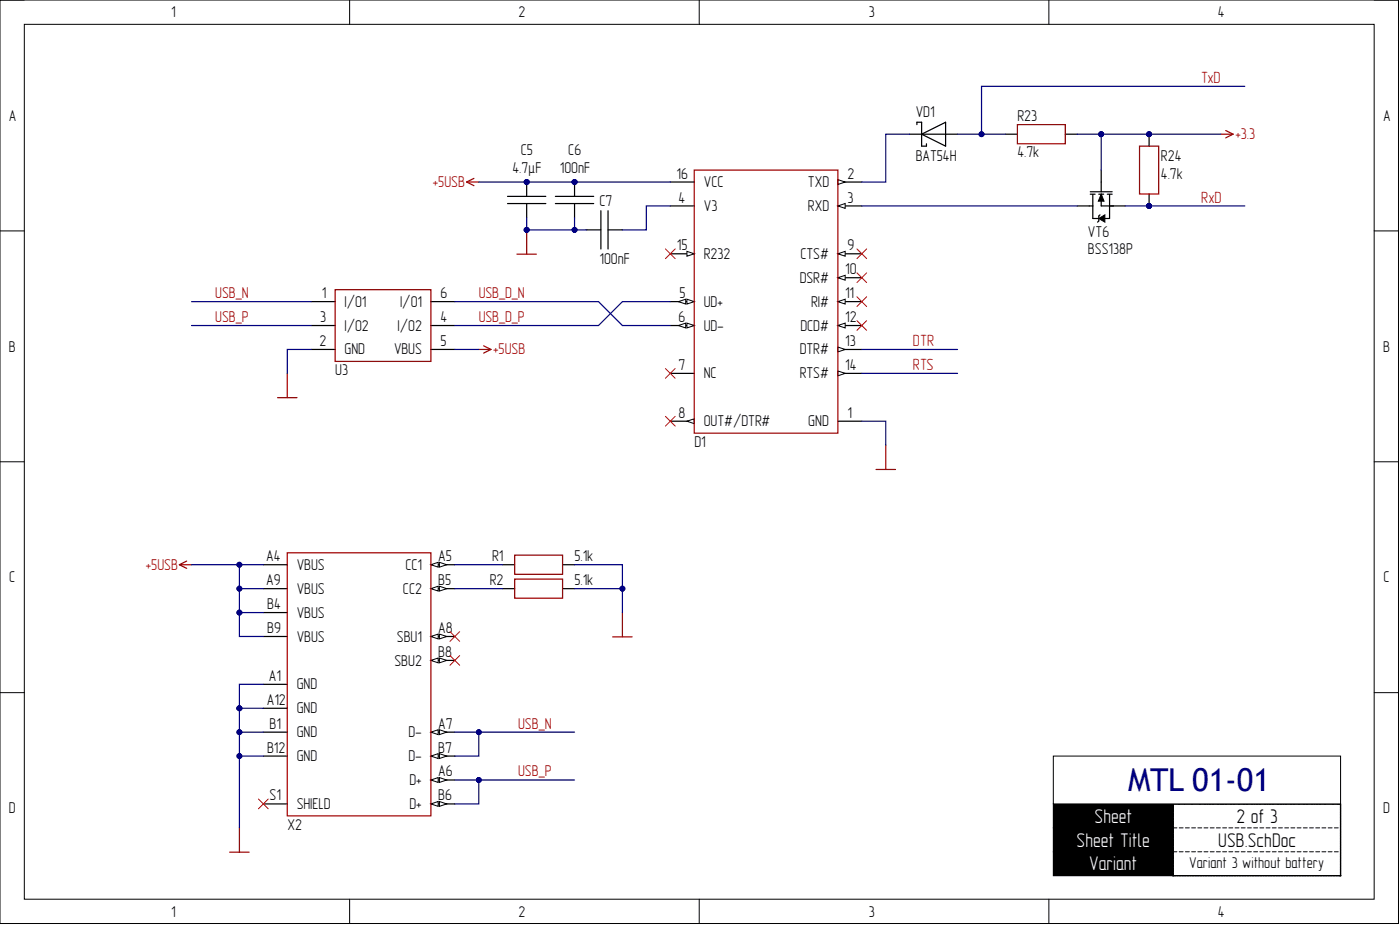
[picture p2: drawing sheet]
<svg xmlns="http://www.w3.org/2000/svg" width="292mm" height="193mm" viewBox="0 0 292 193" stroke-linecap="round" stroke-linejoin="round" font-family="sans-serif">
<g fill="none" stroke="#000" stroke-width=".21">
<path d="M0 0h291.8v192.7h-291.8zM0 0h5.1M5.1 5.1h281.6v182.5h-281.6zM72.9 0v5.1M145.9 0v5.1M218.8 0v5.1M286.7 0h5.1v5.1M0 48.2h5.1M286.7 48.2h5.1M0 96.3h5.1M286.7 96.3h5.1M0 144.5h5.1"/>
<path d="M286.7 144.5h5.1M72.9 187.6v5.1M145.9 187.6v5.1M218.8 187.6v5.1M291.8 187.6v5.1"/>
</g>
<path d="M174.8 38h5M174.8 87.9h5" fill="none" stroke="#000" stroke-width=".25"/>
<path d="M174.8 37.5l1.5 .5-1.5 .5z" fill="#f8fcff"/>
<path d="M174.8 37.5l1.5 .5-1.5 .5z" fill="none" stroke="#000" stroke-width=".21"/>
<path d="M174.8 43h5" fill="none" stroke="#000" stroke-width=".25"/>
<path d="M174.8 43l1.5-.5v1z" fill="#f8fcff"/>
<path d="M174.8 43l1.5-.5v1z" fill="none" stroke="#000" stroke-width=".21"/>
<path d="M139.9 43h4.9M139.9 62.9h4.9" fill="none" stroke="#000" stroke-width=".25"/>
<path d="M143.3 62.4l1.5 .5-1.5 .5z" fill="#f8fcff"/>
<path d="M143.3 62.4l1.5 .5-1.5 .5z" fill="none" stroke="#000" stroke-width=".21"/>
<path d="M141.5 62.9l1.6-.5v1z" fill="#f8fcff"/>
<path d="M141.5 62.9l1.6-.5v1z" fill="none" stroke="#000" stroke-width=".21"/>
<path d="M139.9 67.9h4.9" fill="none" stroke="#000" stroke-width=".25"/>
<path d="M143.3 67.4l1.5 .5-1.5 .5z" fill="#f8fcff"/>
<path d="M143.3 67.4l1.5 .5-1.5 .5z" fill="none" stroke="#000" stroke-width=".21"/>
<path d="M141.5 67.9l1.6-.5v1z" fill="#f8fcff"/>
<path d="M141.5 67.9l1.6-.5v1z" fill="none" stroke="#000" stroke-width=".21"/>
<path d="M139.9 77.9h4.9M139.9 87.9h4.9" fill="none" stroke="#000" stroke-width=".25"/>
<path d="M143.3 87.9l1.5-.5v1z" fill="#f8fcff"/>
<path d="M143.3 87.9l1.5-.5v1z" fill="none" stroke="#000" stroke-width=".21"/>
<path d="M174.8 52.9h5" fill="none" stroke="#000" stroke-width=".25"/>
<path d="M174.8 52.9l1.5-.5v1.1z" fill="#f8fcff"/>
<path d="M174.8 52.9l1.5-.5v1.1z" fill="none" stroke="#000" stroke-width=".21"/>
<path d="M174.8 57.9h5" fill="none" stroke="#000" stroke-width=".25"/>
<path d="M174.8 57.9l1.5-.5v1z" fill="#f8fcff"/>
<path d="M174.8 57.9l1.5-.5v1z" fill="none" stroke="#000" stroke-width=".21"/>
<path d="M174.8 62.9h5" fill="none" stroke="#000" stroke-width=".25"/>
<path d="M174.8 62.9l1.5-.5v1z" fill="#f8fcff"/>
<path d="M174.8 62.9l1.5-.5v1z" fill="none" stroke="#000" stroke-width=".21"/>
<path d="M174.8 67.9h5" fill="none" stroke="#000" stroke-width=".25"/>
<path d="M174.8 67.9l1.5-.5v1z" fill="#f8fcff"/>
<path d="M174.8 67.9l1.5-.5v1z" fill="none" stroke="#000" stroke-width=".21"/>
<path d="M174.8 72.9h5" fill="none" stroke="#000" stroke-width=".25"/>
<path d="M174.8 72.4l1.5 .5-1.5 .5z" fill="#f8fcff"/>
<path d="M174.8 72.4l1.5 .5-1.5 .5z" fill="none" stroke="#000" stroke-width=".21"/>
<path d="M174.8 77.9h5" fill="none" stroke="#000" stroke-width=".25"/>
<path d="M174.8 77.4l1.5 .5-1.5 .5z" fill="#f8fcff"/>
<path d="M174.8 77.4l1.5 .5-1.5 .5z" fill="none" stroke="#000" stroke-width=".21"/>
<path d="M139.9 52.9h4.9" fill="none" stroke="#000" stroke-width=".25"/>
<path d="M143.3 52.4l1.5 .5-1.5 .6z" fill="#f8fcff"/>
<path d="M143.3 52.4l1.5 .5-1.5 .6zM229.3 45.6l1.2-.8v1.5zM229.8 40.5l.6 1.5h-1.2z" fill="none" stroke="#000" stroke-width=".21"/>
<g fill="none" stroke="#000" stroke-width=".25">
<path d="M139.9 38h4.9M189.8 28h10M191.3 26v-.5h1v5h1v-.5M192.3 28l5-2.5v5zM229.8 35.5v4.5M224.8 43h3.2M227.5 40h4.5M227.5 40.5h1M228 45.6h1.3M228 40.6v5M229.3 40.5h1M229.5 44.8l-.2 .3v1l-.3 .2"/>
<path d="M229.8 40.6v2.4h4.9M230.5 45.6h1M231 40.5h1M231.5 40.6v5"/>
</g>
<path d="M144.8 35.5h30v54.9h-30zM182.8 97.9h4M184.8 92.9v5" fill="none" stroke="#900" stroke-width=".25"/>
<path d="M178.8 51.9l2 2.1M178.8 56.9l2 2.1M180.8 51.9l-2 2.1M180.8 56.9l-2 2.1M138.8 76.9l2.1 2M140.9 76.9l-2.1 2M178.8 66.9l2 2M178.8 61.9l2 2M180.8 66.9l-2 2M180.8 61.9l-2 2M138.8 86.9l2.1 2M140.9 86.9l-2.1 2" fill="none" stroke="#f00" stroke-width=".21"/>
<path d="M229.3 45.6l1.2-.8v1.5zM229.8 40.5l.6 1.5h-1.2z" fill="#000"/>
<circle cx="239.7" cy="43" r=".51" fill="#000081"/>
<circle cx="239.7" cy="43" r=".51" fill="none" stroke="#000081" stroke-width=".21"/>
<circle cx="239.7" cy="28" r=".51" fill="#000081"/>
<circle cx="239.7" cy="28" r=".51" fill="none" stroke="#000081" stroke-width=".21"/>
<path d="M239.8 40.5v2.5" fill="none" stroke="#000" stroke-width=".25"/>
<circle cx="239.7" cy="43" r=".51" fill="#000081"/>
<circle cx="239.7" cy="43" r=".51" fill="none" stroke="#000081" stroke-width=".21"/>
<path d="M239.8 28v2.5" fill="none" stroke="#000" stroke-width=".25"/>
<circle cx="239.7" cy="28" r=".51" fill="#000081"/>
<circle cx="239.7" cy="28" r=".51" fill="none" stroke="#000081" stroke-width=".21"/>
<path d="M212.3 26h10v4h-10zM237.8 30.5h3.9v10h-3.9z" fill="none" stroke="#810000" stroke-width=".25"/>
<path d="M209.8 28h2.5M222.3 28h2.5M122.4 48h3M125.4 44v7.9M126.9 44v7.9M126.9 48h3" fill="none" stroke="#000" stroke-width=".25"/>
<path d="M254.7 28h2.6M255.7 27.2l1.6 .8M257.3 28l-1.6 .8" fill="none" stroke="#900" stroke-width=".25"/>
<path d="M138.8 51.9l2.1 2.1M140.9 51.9l-2.1 2.1" fill="none" stroke="#f00" stroke-width=".21"/>
<circle cx="119.9" cy="38" r=".51" fill="#000081"/>
<circle cx="119.9" cy="38" r=".51" fill="none" stroke="#000081" stroke-width=".21"/>
<path d="M119.9 38v3M115.9 41h8M115.9 42.5h8" fill="none" stroke="#000" stroke-width=".25"/>
<circle cx="119.9" cy="38" r=".51" fill="#000081"/>
<circle cx="119.9" cy="38" r=".51" fill="none" stroke="#000081" stroke-width=".21"/>
<path d="M119.9 42.5v3" fill="none" stroke="#000" stroke-width=".25"/>
<circle cx="109.9" cy="38" r=".51" fill="#000081"/>
<circle cx="109.9" cy="38" r=".51" fill="none" stroke="#000081" stroke-width=".21"/>
<path d="M109.9 38v3M105.9 42.5h8M105.9 41h8M109.9 42.5v3" fill="none" stroke="#000" stroke-width=".25"/>
<circle cx="109.9" cy="38" r=".51" fill="#000081"/>
<circle cx="109.9" cy="38" r=".51" fill="none" stroke="#000081" stroke-width=".21"/>
<path d="M97.4 38l1.5 .7M97.4 38h2.5M98.9 37.2l-1.5 .8M107.9 53h4M109.9 48v5M59.9 77.9v5.1M69.9 60.4h20v15h-20zM99.9 72.9h2.5M100.9 72.1l1.5 .8M102.4 72.9l-1.5 .8M57.9 83h4.1" fill="none" stroke="#900" stroke-width=".25"/>
<path d="M64.9 62.9h5M64.9 72.9h5M64.9 67.9h5M89.9 62.9h5M89.9 72.9h5M89.9 67.9h5" fill="none" stroke="#000" stroke-width=".25"/>
<circle cx="109.9" cy="48" r=".51" fill="#000081"/>
<circle cx="109.9" cy="48" r=".51" fill="none" stroke="#000081" stroke-width=".21"/>
<path d="M89.9 132.8h5M54.9 142.8h5M54.9 167.7h5" fill="none" stroke="#000" stroke-width=".25"/>
<path d="M89.9 132.8l1.5-.5v1z" fill="#f8fcff"/>
<path d="M89.9 132.8l1.5-.5v1z" fill="none" stroke="#000" stroke-width=".21"/>
<path d="M91.7 132.3l1.5 .5-1.5 .5z" fill="#f8fcff"/>
<path d="M91.7 132.3l1.5 .5-1.5 .5z" fill="none" stroke="#000" stroke-width=".21"/>
<path d="M89.9 137.8h5" fill="none" stroke="#000" stroke-width=".25"/>
<path d="M89.9 137.8l1.5-.5v1z" fill="#f8fcff"/>
<path d="M89.9 137.8l1.5-.5v1z" fill="none" stroke="#000" stroke-width=".21"/>
<path d="M91.7 137.3l1.5 .5-1.5 .5z" fill="#f8fcff"/>
<path d="M91.7 137.3l1.5 .5-1.5 .5z" fill="none" stroke="#000" stroke-width=".21"/>
<path d="M54.9 117.8h5M89.9 117.8h5" fill="none" stroke="#000" stroke-width=".25"/>
<path d="M89.9 117.8l1.5-.5v1z" fill="#f8fcff"/>
<path d="M89.9 117.8l1.5-.5v1z" fill="none" stroke="#000" stroke-width=".21"/>
<path d="M91.7 117.3l1.5 .5-1.5 .5z" fill="#f8fcff"/>
<path d="M91.7 117.3l1.5 .5-1.5 .5z" fill="none" stroke="#000" stroke-width=".21"/>
<path d="M89.9 122.8h5" fill="none" stroke="#000" stroke-width=".25"/>
<path d="M89.9 122.8l1.5-.5v1z" fill="#f8fcff"/>
<path d="M89.9 122.8l1.5-.5v1z" fill="none" stroke="#000" stroke-width=".21"/>
<path d="M91.7 122.3l1.5 .5-1.5 .5z" fill="#f8fcff"/>
<path d="M91.7 122.3l1.5 .5-1.5 .5z" fill="none" stroke="#000" stroke-width=".21"/>
<path d="M89.9 152.7h5" fill="none" stroke="#000" stroke-width=".25"/>
<path d="M89.9 152.7l1.5-.5v1z" fill="#f8fcff"/>
<path d="M89.9 152.7l1.5-.5v1z" fill="none" stroke="#000" stroke-width=".21"/>
<path d="M91.7 152.2l1.5 .5-1.5 .5z" fill="#f8fcff"/>
<path d="M91.7 152.2l1.5 .5-1.5 .5z" fill="none" stroke="#000" stroke-width=".21"/>
<path d="M89.9 157.7h5" fill="none" stroke="#000" stroke-width=".25"/>
<path d="M89.9 157.7l1.5-.5v1z" fill="#f8fcff"/>
<path d="M89.9 157.7l1.5-.5v1z" fill="none" stroke="#000" stroke-width=".21"/>
<path d="M91.7 157.2l1.5 .5-1.5 .5z" fill="#f8fcff"/>
<path d="M91.7 157.2l1.5 .5-1.5 .5z" fill="none" stroke="#000" stroke-width=".21"/>
<path d="M89.9 162.7h5" fill="none" stroke="#000" stroke-width=".25"/>
<path d="M89.9 162.7l1.5-.5v1z" fill="#f8fcff"/>
<path d="M89.9 162.7l1.5-.5v1z" fill="none" stroke="#000" stroke-width=".21"/>
<path d="M91.7 162.2l1.5 .5-1.5 .5z" fill="#f8fcff"/>
<path d="M91.7 162.2l1.5 .5-1.5 .5z" fill="none" stroke="#000" stroke-width=".21"/>
<path d="M89.9 167.7h5" fill="none" stroke="#000" stroke-width=".25"/>
<path d="M89.9 167.7l1.5-.5v1z" fill="#f8fcff"/>
<path d="M89.9 167.7l1.5-.5v1z" fill="none" stroke="#000" stroke-width=".21"/>
<path d="M91.7 167.2l1.5 .5-1.5 .5z" fill="#f8fcff"/>
<path d="M91.7 167.2l1.5 .5-1.5 .5z" fill="none" stroke="#000" stroke-width=".21"/>
<path d="M104.9 117.8h2.5M117.4 117.8h2.5M54.9 122.8h5M54.9 127.8h5M54.9 132.8h5M104.9 122.8h2.5M117.4 122.8h2.5M54.9 147.8h5M54.9 152.7h5M54.9 157.7h5" fill="none" stroke="#000" stroke-width=".25"/>
<path d="M37.4 117.8l1.5 .8M37.4 117.8h2.6M38.9 117.1l-1.5 .7M59.9 115.3h30v54.9h-30zM127.8 132.9h4.1M129.9 127.8v5.1M47.9 177.8h4.1M50 172.7v5.1" fill="none" stroke="#900" stroke-width=".25"/>
<path d="M93.9 131.8l2 2M93.9 136.8l2 2M95.9 131.8l-2 2M95.9 136.8l-2 2M53.9 166.7l2.1 2M56 166.7l-2.1 2" fill="none" stroke="#f00" stroke-width=".21"/>
<path d="M107.4 115.8h10v4h-10zM107.4 120.8h10v4h-10z" fill="none" stroke="#810000" stroke-width=".25"/>
<path d="M119.9 45.5v2.5M179.8 43h45M94.9 72.9h5" fill="none" stroke="#000081" stroke-width=".25"/>
<circle cx="119.9" cy="48" r=".51" fill="#000081"/>
<circle cx="119.9" cy="48" r=".51" fill="none" stroke="#000081" stroke-width=".21"/>
<path d="M99.9 38h40" fill="none" stroke="#000081" stroke-width=".25"/>
<circle cx="109.9" cy="38" r=".51" fill="#000081"/>
<circle cx="109.9" cy="38" r=".51" fill="none" stroke="#000081" stroke-width=".21"/>
<circle cx="119.9" cy="38" r=".51" fill="#000081"/>
<circle cx="119.9" cy="38" r=".51" fill="none" stroke="#000081" stroke-width=".21"/>
<path d="M109.9 48h12.5" fill="none" stroke="#000081" stroke-width=".25"/>
<circle cx="109.9" cy="48" r=".51" fill="#000081"/>
<circle cx="109.9" cy="48" r=".51" fill="none" stroke="#000081" stroke-width=".21"/>
<circle cx="119.9" cy="48" r=".51" fill="#000081"/>
<circle cx="119.9" cy="48" r=".51" fill="none" stroke="#000081" stroke-width=".21"/>
<path d="M109.9 45.5v2.5" fill="none" stroke="#000081" stroke-width=".25"/>
<circle cx="109.9" cy="48" r=".51" fill="#000081"/>
<circle cx="109.9" cy="48" r=".51" fill="none" stroke="#000081" stroke-width=".21"/>
<path d="M189.8 28h-5v10h-5M229.8 28h24.9M139.9 43h-5v5h-5M64.9 72.9h-5v5M94.9 62.9h30l5 5h10M139.9 62.9h-10l-5 5h-30" fill="none" stroke="#000081" stroke-width=".25"/>
<circle cx="239.7" cy="28" r=".51" fill="#000081"/>
<circle cx="239.7" cy="28" r=".51" fill="none" stroke="#000081" stroke-width=".21"/>
<circle cx="229.8" cy="28" r=".51" fill="#000081"/>
<circle cx="229.8" cy="28" r=".51" fill="none" stroke="#000081" stroke-width=".21"/>
<path d="M239.8 43h19.9" fill="none" stroke="#000081" stroke-width=".25"/>
<circle cx="239.7" cy="43" r=".51" fill="#000081"/>
<circle cx="239.7" cy="43" r=".51" fill="none" stroke="#000081" stroke-width=".21"/>
<path d="M234.7 43h5.1M40 67.9h24.9M40 62.9h24.9" fill="none" stroke="#000081" stroke-width=".25"/>
<circle cx="239.7" cy="43" r=".51" fill="#000081"/>
<circle cx="239.7" cy="43" r=".51" fill="none" stroke="#000081" stroke-width=".21"/>
<path d="M259.7 18h-54.9v10" fill="none" stroke="#000081" stroke-width=".25"/>
<circle cx="204.8" cy="28" r=".51" fill="#000081"/>
<circle cx="204.8" cy="28" r=".51" fill="none" stroke="#000081" stroke-width=".21"/>
<path d="M229.8 28v7.5" fill="none" stroke="#000081" stroke-width=".25"/>
<circle cx="229.8" cy="28" r=".51" fill="#000081"/>
<circle cx="229.8" cy="28" r=".51" fill="none" stroke="#000081" stroke-width=".21"/>
<path d="M49.9 147.8h5" fill="none" stroke="#000081" stroke-width=".25"/>
<circle cx="49.9" cy="147.8" r=".51" fill="#000081"/>
<circle cx="49.9" cy="147.8" r=".51" fill="none" stroke="#000081" stroke-width=".21"/>
<path d="M54.9 142.8h-5v5" fill="none" stroke="#000081" stroke-width=".25"/>
<circle cx="49.9" cy="147.8" r=".51" fill="#000081"/>
<circle cx="49.9" cy="147.8" r=".51" fill="none" stroke="#000081" stroke-width=".21"/>
<path d="M49.9 147.8v4.9" fill="none" stroke="#000081" stroke-width=".25"/>
<circle cx="49.9" cy="152.7" r=".51" fill="#000081"/>
<circle cx="49.9" cy="152.7" r=".51" fill="none" stroke="#000081" stroke-width=".21"/>
<circle cx="49.9" cy="147.8" r=".51" fill="#000081"/>
<circle cx="49.9" cy="147.8" r=".51" fill="none" stroke="#000081" stroke-width=".21"/>
<path d="M54.9 152.7h-4.9v20" fill="none" stroke="#000081" stroke-width=".25"/>
<circle cx="49.9" cy="152.7" r=".51" fill="#000081"/>
<circle cx="49.9" cy="152.7" r=".51" fill="none" stroke="#000081" stroke-width=".21"/>
<circle cx="49.9" cy="157.7" r=".51" fill="#000081"/>
<circle cx="49.9" cy="157.7" r=".51" fill="none" stroke="#000081" stroke-width=".21"/>
<path d="M40 117.8h14.9" fill="none" stroke="#000081" stroke-width=".25"/>
<circle cx="49.9" cy="117.8" r=".51" fill="#000081"/>
<circle cx="49.9" cy="117.8" r=".51" fill="none" stroke="#000081" stroke-width=".21"/>
<path d="M49.9 117.8v15h5" fill="none" stroke="#000081" stroke-width=".25"/>
<circle cx="49.9" cy="127.8" r=".51" fill="#000081"/>
<circle cx="49.9" cy="127.8" r=".51" fill="none" stroke="#000081" stroke-width=".21"/>
<circle cx="49.9" cy="122.8" r=".51" fill="#000081"/>
<circle cx="49.9" cy="122.8" r=".51" fill="none" stroke="#000081" stroke-width=".21"/>
<circle cx="49.9" cy="117.8" r=".51" fill="#000081"/>
<circle cx="49.9" cy="117.8" r=".51" fill="none" stroke="#000081" stroke-width=".21"/>
<path d="M49.9 122.8h5" fill="none" stroke="#000081" stroke-width=".25"/>
<circle cx="49.9" cy="122.8" r=".51" fill="#000081"/>
<circle cx="49.9" cy="122.8" r=".51" fill="none" stroke="#000081" stroke-width=".21"/>
<path d="M49.9 127.8h5" fill="none" stroke="#000081" stroke-width=".25"/>
<circle cx="49.9" cy="127.8" r=".51" fill="#000081"/>
<circle cx="49.9" cy="127.8" r=".51" fill="none" stroke="#000081" stroke-width=".21"/>
<path d="M94.9 117.8h10M119.9 117.8h10v10M94.9 122.8h10" fill="none" stroke="#000081" stroke-width=".25"/>
<circle cx="129.9" cy="122.8" r=".51" fill="#000081"/>
<circle cx="129.9" cy="122.8" r=".51" fill="none" stroke="#000081" stroke-width=".21"/>
<path d="M119.9 122.8h10" fill="none" stroke="#000081" stroke-width=".25"/>
<circle cx="129.9" cy="122.8" r=".51" fill="#000081"/>
<circle cx="129.9" cy="122.8" r=".51" fill="none" stroke="#000081" stroke-width=".21"/>
<path d="M94.9 152.7h5" fill="none" stroke="#000081" stroke-width=".25"/>
<circle cx="99.9" cy="152.7" r=".51" fill="#000081"/>
<circle cx="99.9" cy="152.7" r=".51" fill="none" stroke="#000081" stroke-width=".21"/>
<path d="M119.9 152.7h-20v5h-5" fill="none" stroke="#000081" stroke-width=".25"/>
<circle cx="99.9" cy="152.7" r=".51" fill="#000081"/>
<circle cx="99.9" cy="152.7" r=".51" fill="none" stroke="#000081" stroke-width=".21"/>
<path d="M94.9 162.7h5" fill="none" stroke="#000081" stroke-width=".25"/>
<circle cx="99.9" cy="162.7" r=".51" fill="#000081"/>
<circle cx="99.9" cy="162.7" r=".51" fill="none" stroke="#000081" stroke-width=".21"/>
<path d="M119.9 162.7h-20v5h-5" fill="none" stroke="#000081" stroke-width=".25"/>
<circle cx="99.9" cy="162.7" r=".51" fill="#000081"/>
<circle cx="99.9" cy="162.7" r=".51" fill="none" stroke="#000081" stroke-width=".21"/>
<path d="M49.9 157.7h5" fill="none" stroke="#000081" stroke-width=".25"/>
<circle cx="49.9" cy="157.7" r=".51" fill="#000081"/>
<circle cx="49.9" cy="157.7" r=".51" fill="none" stroke="#000081" stroke-width=".21"/>
<path d="M224.8 28h5M179.8 77.9h20M179.8 72.9h20M179.8 87.9h5v5" fill="none" stroke="#000081" stroke-width=".25"/>
<circle cx="229.8" cy="28" r=".51" fill="#000081"/>
<circle cx="229.8" cy="28" r=".51" fill="none" stroke="#000081" stroke-width=".21"/>
<path d="M199.8 28h10" fill="none" stroke="#000081" stroke-width=".25"/>
<circle cx="204.8" cy="28" r=".51" fill="#000081"/>
<circle cx="204.8" cy="28" r=".51" fill="none" stroke="#000081" stroke-width=".21"/>
<path d="M244.7 177.7h35v5h-35z" fill-rule="evenodd" fill="#fff"/>
<path d="M244.7 177.7h35v5h-35z" fill="none" stroke="#fff" stroke-width=".25"/>
<path d="M244.7 172.7h35v5h-35z" fill-rule="evenodd" fill="#fff"/>
<path d="M244.7 172.7h35v5h-35z" fill="none" stroke="#fff" stroke-width=".25"/>
<path d="M244.7 167.7h35v5h-35z" fill-rule="evenodd" fill="#fff"/>
<path d="M244.7 167.7h35v5h-35z" fill="none" stroke="#fff" stroke-width=".25"/>
<g fill="none" stroke="#000" stroke-width=".21">
<path d="M219.8 167.7h24.9v5h-24.9zM219.8 172.7h24.9v5h-24.9zM219.8 177.7h24.9v5h-24.9zM244.7 172.7h.9M244.7 177.7h.9M246 172.7h.8M246 177.7h.8M247.3 172.7h.8M247.3 177.7h.8M248.6 172.7h.8M248.6 177.7h.8M249.9 172.7h.8"/>
<path d="M249.9 177.7h.8M251.2 172.7h.8M251.2 177.7h.8M252.5 172.7h.8M252.5 177.7h.8M253.8 172.7h.8M253.8 177.7h.8M255.1 172.7h.8M255.1 177.7h.8M256.4 172.7h.8M256.4 177.7h.8M257.7 172.7h.8"/>
<path d="M257.7 177.7h.8M259 172.7h.8M259 177.7h.8M260.3 172.7h.8M260.3 177.7h.8M261.6 172.7h.8M261.6 177.7h.8M262.9 172.7h.8M262.9 177.7h.8M264.2 172.7h.8M264.2 177.7h.8M265.5 172.7h.8"/>
<path d="M265.5 177.7h.8M266.8 172.7h.8M266.8 177.7h.8M268.1 172.7h.8M268.1 177.7h.8M269.3 172.7h.9M269.3 177.7h.9M270.6 172.7h.8M270.6 177.7h.8M271.9 172.7h.8M271.9 177.7h.8M273.2 172.7h.8"/>
<path d="M273.2 177.7h.8M274.5 172.7h.8M274.5 177.7h.8M275.8 172.7h.8M275.8 177.7h.8M277.1 172.7h.8M277.1 177.7h.8M278.4 172.7h.8M278.4 177.7h.8"/>
</g>
<path d="M244.7 182.6v.1zM244.7 182.2v.3zM244.7 181.9v.2zM244.7 181.6v.2zM244.7 181.2v.3zM244.7 180.9v.2zM244.7 180.5v.3zM244.7 180.2v.2zM244.7 179.9v.2zM244.7 179.5v.3zM244.7 179.2v.2zM244.7 178.9v.2zM244.7 178.5v.3zM244.7 178.2v.2zM244.7 177.8v.3zM244.7 177.5v.2zM244.7 177.2v.2zM244.7 176.8v.3zM244.7 176.5v.2zM244.7 176.1v.3zM244.7 175.8v.3zM244.7 175.5v.2zM244.7 175.1v.3zM244.7 174.8v.2zM244.7 174.5v.2zM244.7 174.1v.3zM244.7 173.8v.2zM244.7 173.4v.3zM244.7 173.1v.3zM244.7 172.8v.2zM244.7 172.4v.3zM244.7 172.1v.2zM244.7 171.8v.2zM244.7 171.4v.3zM244.7 171.1v.2zM244.7 170.7v.3zM244.7 170.4v.2zM244.7 170.1v.2zM244.7 169.7v.3zM244.7 169.4v.2zM244.7 169.1v.2zM244.7 168.7v.3zM244.7 168.4v.2zM244.7 168v.3zM244.7 167.7v.2zM244.9 167.7h.2zM245.2 167.7h.2zM245.5 167.7h.3zM245.9 167.7h.2zM246.2 167.7h.3zM246.6 167.7h.2zM246.9 167.7h.2zM247.2 167.7h.3zM247.6 167.7h.2zM247.9 167.7h.3zM248.3 167.7h.2zM248.6 167.7h.2zM248.9 167.7h.3zM249.3 167.7h.2zM249.6 167.7h.2zM249.9 167.7h.3zM250.3 167.7h.2zM250.6 167.7h.3zM251 167.7h.2zM251.3 167.7h.2zM251.6 167.7h.3zM252 167.7h.2zM252.3 167.7h.3zM252.6 167.7h.3zM253 167.7h.2zM253.3 167.7h.3zM253.7 167.7h.2zM254 167.7h.2zM254.3 167.7h.3zM254.7 167.7h.2zM255 167.7h.3zM255.4 167.7h.2zM255.7 167.7h.2zM256 167.7h.3zM256.4 167.7h.2zM256.7 167.7h.3zM257 167.7h.3zM257.4 167.7h.2zM257.7 167.7h.3zM258.1 167.7h.2zM258.4 167.7h.2zM258.7 167.7h.3zM259.1 167.7h.2zM259.4 167.7h.3zM259.8 167.7h.2zM260.1 167.7h.2zM260.4 167.7h.3zM260.8 167.7h.2zM261.1 167.7h.2zM261.4 167.7h.3zM261.8 167.7h.2zM262.1 167.7h.3zM262.5 167.7h.2zM262.8 167.7h.2zM263.1 167.7h.3zM263.5 167.7h.2zM263.8 167.7h.3zM264.1 167.7h.3zM264.5 167.7h.2zM264.8 167.7h.3zM265.2 167.7h.2zM265.5 167.7h.2zM265.8 167.7h.3zM266.2 167.7h.2zM266.5 167.7h.3zM266.9 167.7h.2zM267.2 167.7h.2zM267.5 167.7h.3zM267.9 167.7h.2zM268.2 167.7h.3zM268.5 167.7h.3zM268.9 167.7h.2zM269.2 167.7h.3zM269.6 167.7h.2zM269.9 167.7h.2zM270.2 167.7h.3zM270.6 167.7h.2zM270.9 167.7h.3zM271.3 167.7h.2zM271.6 167.7h.2zM271.9 167.7h.3zM272.3 167.7h.2zM272.6 167.7h.3zM272.9 167.7h.3zM273.3 167.7h.2zM273.6 167.7h.3zM274 167.7h.2zM274.3 167.7h.2zM274.6 167.7h.3zM275 167.7h.2zM275.3 167.7h.3zM275.7 167.7h.2zM276 167.7h.2zM276.3 167.7h.3zM276.7 167.7h.2zM277 167.7h.2zM277.3 167.7h.3zM277.7 167.7h.2zM278 167.7h.3zM278.4 167.7h.2zM278.7 167.7h.2zM279 167.7h.3zM279.4 167.7h.2zM279.7 167.7v.3zM279.7 168.1v.2zM279.7 168.4v.2zM279.7 168.7v.3zM279.7 169.1v.2zM279.7 169.4v.3zM279.7 169.8v.2zM279.7 170.1v.2zM279.7 170.4v.3zM279.7 170.8v.2zM279.7 171.1v.2zM279.7 171.4v.3zM279.7 171.8v.2zM279.7 172.1v.3zM279.7 172.5v.2zM279.7 172.8v.2zM279.7 173.1v.3zM279.7 173.5v.2zM279.7 173.8v.2zM279.7 174.1v.3zM279.7 174.5v.2zM279.7 174.8v.3zM279.7 175.2v.2zM279.7 175.5v.2zM279.7 175.8v.3zM279.7 176.2v.2zM279.7 176.5v.3zM279.7 176.9v.2zM279.7 177.2v.2zM279.7 177.5v.3zM279.7 177.9v.2zM279.7 178.2v.2zM279.7 178.5v.3zM279.7 178.9v.2zM279.7 179.2v.3zM279.7 179.6v.2zM279.7 179.9v.2zM279.7 180.2v.3zM279.7 180.6v.2zM279.7 180.9v.2zM279.7 181.2v.3zM279.7 181.6v.2zM279.7 181.9v.3zM279.7 182.3v.2zM279.6 182.7l.1-.1v.1zM279.2 182.7h.3zM278.9 182.7h.2zM278.6 182.7h.2zM278.2 182.7h.3zM277.9 182.7h.2zM277.5 182.7h.3zM277.2 182.7h.2zM276.9 182.7h.2zM276.5 182.7h.3zM276.2 182.7h.2zM275.8 182.7h.3zM275.5 182.7h.2zM275.2 182.7h.2zM274.8 182.7h.3zM274.5 182.7h.2zM274.2 182.7h.2zM273.8 182.7h.3zM273.5 182.7h.2zM273.1 182.7h.3zM272.8 182.7h.2zM272.5 182.7h.2zM272.1 182.7h.3zM271.8 182.7h.2zM271.4 182.7h.3zM271.1 182.7h.2zM270.8 182.7h.2zM270.4 182.7h.3zM270.1 182.7h.2zM269.8 182.7h.2zM269.4 182.7h.3zM269.1 182.7h.2zM268.7 182.7h.3zM268.4 182.7h.2zM268.1 182.7h.2zM267.7 182.7h.3zM267.4 182.7h.2zM267 182.7h.3zM266.7 182.7h.3zM266.4 182.7h.2zM266 182.7h.3zM265.7 182.7h.2zM265.4 182.7h.2zM265 182.7h.3zM264.7 182.7h.2zM264.3 182.7h.3zM264 182.7h.2zM263.7 182.7h.2zM263.3 182.7h.3zM263 182.7h.2zM262.7 182.7h.2zM262.3 182.7h.3zM262 182.7h.2zM261.6 182.7h.3zM261.3 182.7h.2zM261 182.7h.2zM260.6 182.7h.3zM260.3 182.7h.2zM259.9 182.7h.3zM259.6 182.7h.2zM259.3 182.7h.2zM258.9 182.7h.3zM258.6 182.7h.2zM258.3 182.7h.2zM257.9 182.7h.3zM257.6 182.7h.2zM257.2 182.7h.3zM256.9 182.7h.2zM256.6 182.7h.2zM256.2 182.7h.3zM255.9 182.7h.2zM255.5 182.7h.3zM255.2 182.7h.2zM254.9 182.7h.2zM254.5 182.7h.3zM254.2 182.7h.2zM253.9 182.7h.2zM253.5 182.7h.3zM253.2 182.7h.2zM252.8 182.7h.3zM252.5 182.7h.2zM252.2 182.7h.2zM251.8 182.7h.3zM251.5 182.7h.2zM251.1 182.7h.3zM250.8 182.7h.3zM250.5 182.7h.2zM250.1 182.7h.3zM249.8 182.7h.2zM249.5 182.7h.2zM249.1 182.7h.3zM248.8 182.7h.2zM248.4 182.7h.3zM248.1 182.7h.2zM247.8 182.7h.2zM247.4 182.7h.3zM247.1 182.7h.2zM246.8 182.7h.2zM246.4 182.7h.3zM246.1 182.7h.2zM245.7 182.7h.3zM245.4 182.7h.2zM245.1 182.7h.2zM244.7 182.7h.3z" fill="#000" stroke="#000" stroke-width=".21"/>
<g fill="#000">
<path d="M219.8 167.7h24.9v5h-24.9z" fill-rule="evenodd"/>
<path d="M219.8 172.7h24.9v5h-24.9z" fill-rule="evenodd"/>
<path d="M219.8 177.7h24.9v5h-24.9z" fill-rule="evenodd"/>
</g>
<path d="M219.8 157.7h59.9v10h-59.9z" fill-rule="evenodd" fill="#fff"/>
<path d="M219.8 157.7h59.9v10h-59.9z" fill="none" stroke="#000" stroke-width=".21"/>
<text font-size="6.6" fill="#000081" x="235.4" y="165.1">MTL 01-01</text>
<g font-size="3.6" fill="#fff">
<text x="228.4" y="171.6">Sheet</text>
<text x="224.6" y="176.6">Sheet Title</text>
<text x="227.3" y="181.6">Variant</text>
</g>
<g font-size="3.6">
<text x="258" y="171.6">2 of 3</text>
<text x="254.1" y="176.6">USB.SchDoc</text>
</g>
<g font-size="3.4" fill="#900">
<text x="250.6" y="17.2">TxD</text>
<text x="250.6" y="42.3">RxD</text>
<text x="190.5" y="77.2">RTS</text>
<text x="190.5" y="72.2">DTR</text>
</g>
<g font-size="2.9">
<text x="35.7" y="3.6">1</text>
<text x="108.2" y="3.6">2</text>
<text x="181.2" y="3.6">3</text>
<text x="254.1" y="3.6">4</text>
<text x="1.9" y="25.2">A</text>
<text x="191.1" y="24.5">VD1</text>
<text x="212.3" y="25.3">R23</text>
<text x="288.6" y="25.2">A</text>
<text x="108.7" y="32.3">C5</text>
<text x="118.6" y="32.3">C6</text>
<text x="191.1" y="33.6">BAT54H</text>
<text x="212.3" y="32.8">4.7k</text>
<text x="242.2" y="33.6">R24</text>
<text x="106.9" y="36">4.7µF</text>
<text x="116.8" y="36">100nF</text>
<text x="141.2" y="37.3">16</text>
<text x="146.8" y="39">VCC</text>
<text x="168.6" y="39">TXD</text>
<text x="176.8" y="37.3">2</text>
<text x="242.2" y="37.3">4.7k</text>
<text x="125.1" y="43">C7</text>
<text x="141.6" y="42.3">4</text>
<text x="146.8" y="44">V3</text>
<text x="168.6" y="44">RXD</text>
<text x="176.8" y="42.3">3</text>
<text x="141.2" y="52.2">15</text>
<text x="176.8" y="52.2">9</text>
<text x="227" y="49.4">VT6</text>
<text x="227" y="53">BSS138P</text>
<text x="125.1" y="55">100nF</text>
<text x="146.8" y="54">R232</text>
<text x="166.9" y="59">DSR#</text>
<text x="167" y="54">CTS#</text>
<text x="176.3" y="57.2">10</text>
<text x="67.2" y="62.2">1</text>
<text x="71.9" y="64">I/O1</text>
<text x="83.5" y="64">I/O1</text>
<text x="91.9" y="62.2">6</text>
<text x="141.7" y="62.2">5</text>
<text x="146.8" y="64">UD+</text>
<text x="169.2" y="64">RI#</text>
<text x="176.3" y="62.2">11</text>
<text x="66.8" y="67.2">3</text>
<text x="71.9" y="69">I/O2</text>
<text x="83" y="69">I/O2</text>
<text x="91.9" y="67.2">4</text>
<text x="141.6" y="67.2">6</text>
<text x="146.8" y="69">UD-</text>
<text x="167" y="69">DCD#</text>
<text x="176.3" y="67.2">12</text>
<text x="1.9" y="73.4">B</text>
<text x="66.6" y="72.2">2</text>
<text x="71.9" y="73.9">GND</text>
<text x="82.2" y="73.9">VBUS</text>
<text x="91.9" y="72.2">5</text>
<text x="141.6" y="77.2">7</text>
<text x="166.9" y="73.9">DTR#</text>
<text x="176.3" y="72.2">13</text>
<text x="176.3" y="77.2">14</text>
<text x="288.6" y="73.4">B</text>
<text x="69.9" y="78.3">U3</text>
<text x="146.8" y="78.9">NC</text>
<text x="166.9" y="78.9">RTS#</text>
<text x="141.6" y="87.1">8</text>
<text x="146.8" y="88.9">OUT#/DTR#</text>
<text x="168.6" y="88.9">GND</text>
<text x="176.8" y="87.1">1</text>
<text x="144.9" y="93.2">D1</text>
<text x="55.6" y="117.1">A4</text>
<text x="61.9" y="118.9">VBUS</text>
<text x="84.6" y="118.9">CC1</text>
<text x="91.4" y="117.1">A5</text>
<text x="102.7" y="117.1">R1</text>
<text x="119.8" y="117.1">5.1k</text>
<text x="1.9" y="121.5">C</text>
<text x="55.6" y="122.1">A9</text>
<text x="61.9" y="123.9">VBUS</text>
<text x="84.1" y="123.9">CC2</text>
<text x="91.4" y="122.1">B5</text>
<text x="102.2" y="122.1">R2</text>
<text x="119.8" y="122.1">5.1k</text>
<text x="288.7" y="121.5">C</text>
<text x="55.7" y="127.1">B4</text>
<text x="61.9" y="128.9">VBUS</text>
<text x="55.7" y="132.1">B9</text>
<text x="61.9" y="133.8">VBUS</text>
<text x="82.8" y="133.8">SBU1</text>
<text x="91.4" y="132.1">A8</text>
<text x="91.4" y="137.1">B8</text>
<text x="56.1" y="142">A1</text>
<text x="61.9" y="143.8">GND</text>
<text x="82.3" y="138.8">SBU2</text>
<text x="55.7" y="147">A12</text>
<text x="61.9" y="148.8">GND</text>
<text x="56.2" y="152">B1</text>
<text x="61.9" y="153.8">GND</text>
<text x="85.3" y="153.8">D-</text>
<text x="91.4" y="152">A7</text>
<text x="55.7" y="157">B12</text>
<text x="61.9" y="158.8">GND</text>
<text x="85.3" y="158.8">D-</text>
<text x="91.4" y="157">B7</text>
<text x="91.4" y="162">A6</text>
<text x="56.2" y="167">S1</text>
<text x="85.4" y="163.8">D+</text>
<text x="91.4" y="167">B6</text>
<text x="1.9" y="169.7">D</text>
<text x="60" y="173.1">X2</text>
<text x="61.9" y="168.7">SHIELD</text>
<text x="85.4" y="168.7">D+</text>
<text x="288.6" y="169.7">D</text>
<text x="248.1" y="181">Variant 3 without battery</text>
<text x="35.7" y="191.2">1</text>
<text x="108.2" y="191.2">2</text>
<text x="181.2" y="191.2">3</text>
<text x="254.1" y="191.2">4</text>
</g>
<g font-size="2.9" fill="#900">
<text x="257.8" y="29.1">+3.3</text>
<text x="90.3" y="39">+5USB</text>
<text x="44.9" y="62.2">USB_N</text>
<text x="99.9" y="62.2">USB_D_N</text>
<text x="44.9" y="67.2">USB_P</text>
<text x="99.9" y="67.2">USB_D_P</text>
<text x="102.9" y="73.9">+5USB</text>
<text x="30.4" y="118.9">+5USB</text>
<text x="108.1" y="152">USB_N</text>
<text x="108.1" y="162">USB_P</text>
</g>
</svg>
